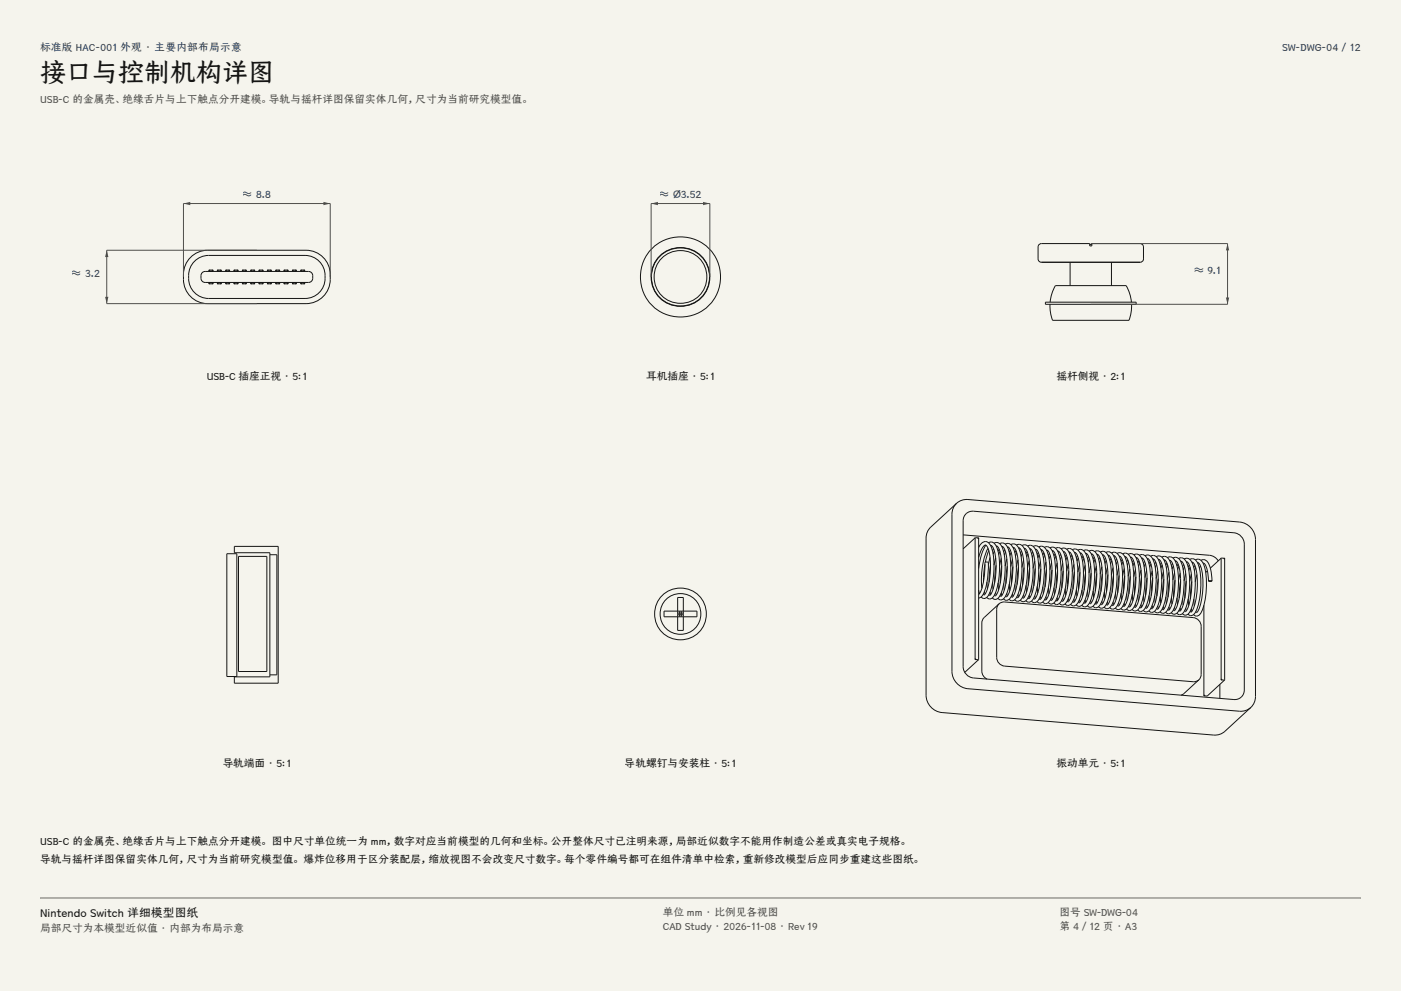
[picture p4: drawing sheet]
<svg xmlns="http://www.w3.org/2000/svg" width="420mm" height="297mm" viewBox="0 0 420 297" stroke-linecap="round" stroke-linejoin="round" font-family="sans-serif">
<g fill="#f5f4ed">
<path d="M0 0h420v297h-420z"/>
<path d="M12 12h396v275h-396z"/>
</g>
<g fill="none" stroke="#141413" stroke-width=".3">
<path d="M56.8 77.5a7.2 7.2 0 0 1 5.5-2.5h29.5a7.5 7.5 0 0 1 7.2 8.7 7.2 7.2 0 0 1-7.2 7.3h-29.5a7.5 7.5 0 0 1-7.3-8.8 7.2 7.2 0 0 1 1.8-4.7zM58.3 78.3a6 6 0 0 1 4.3-1.8h28.9a6.3 6.3 0 0 1 5.9 7.9 6 6 0 0 1-5.9 5h-28.9a6.3 6.3 0 0 1-6-7.8 6 6 0 0 1 1.7-3.3zM60.8 81.6l.7-.3h31a1.7 1.7 0 0 1 1.3 1.7 1.7 1.7 0 0 1-1.3 1.6h-31a1.73 1.73 0 0 1-1.4-1.2 1.73 1.73 0 0 1 .7-1.8zM62.7 81v.2M62.7 84.8v.2M62.8 84.7h1M62.8 85.1h1M62.8 80.9h1M62.8 81.3h1M63.8 81v.2M63.8 84.8v.2M65.2 81v.2"/>
<path d="M65.2 84.8v.2M65.3 84.7h1M65.3 85.1h1M65.3 80.9h1M65.3 81.3h1M66.3 81v.2M66.3 84.8v.2M67.7 81v.2M67.7 84.8v.2M67.8 84.7h1M67.8 85.1h1M67.8 80.9h1"/>
<path d="M67.8 81.3h1M68.8 81v.2M68.8 84.8v.2M70.2 81v.2M70.2 84.8v.2M70.3 84.7h1M70.3 85.1h1M70.3 80.9h1M70.3 81.3h1M71.3 81v.2M71.3 84.8v.2M72.7 81v.2"/>
<path d="M72.7 84.8v.2M72.8 84.7h1M72.8 85.1h1M72.8 80.9h1M72.8 81.3h1M73.8 81v.2M73.8 84.8v.2M75.2 81v.2M75.2 84.8v.2M75.3 84.7h1M75.3 85.1h1M75.3 80.9h1"/>
<path d="M75.3 81.3h1M76.3 81v.2M76.3 84.8v.2M77.7 81v.2M77.7 84.8v.2M77.8 84.7h1M77.8 85.1h1M77.8 80.9h1M77.8 81.3h1M78.8 81v.2M78.8 84.8v.2M80.2 81v.2"/>
<path d="M80.2 84.8v.2M80.3 84.7h1M80.3 85.1h1M80.3 80.9h1M80.3 81.3h1M81.3 81v.2M81.3 84.8v.2M82.7 81v.2M82.7 84.8v.2M82.8 84.7h1M82.8 85.1h1M82.8 80.9h1"/>
<path d="M82.8 81.3h1M83.8 81v.2M83.8 84.8v.2M85.2 81v.2M85.2 84.8v.2M85.3 84.7h1M85.3 85.1h1M85.3 80.9h1M85.3 81.3h1M86.3 81v.2M86.3 84.8v.2M87.7 81v.2"/>
<path d="M87.7 84.8v.2M87.8 84.7h1M87.8 85.1h1M87.8 80.9h1M87.8 81.3h1M88.8 81v.2M88.8 84.8v.2M90.2 81v.2M90.2 84.8v.2M90.3 84.7h1M90.3 85.1h1M90.3 80.9h1"/>
<path d="M90.3 81.3h1M91.3 81v.2M91.3 84.8v.2"/>
<circle cx="62.7" cy="85" r=".08"/>
<circle cx="62.7" cy="84.8" r=".08"/>
<circle cx="62.7" cy="81.2" r=".08"/>
<circle cx="62.7" cy="81" r=".08"/>
<circle cx="63.7" cy="85" r=".08"/>
<circle cx="63.7" cy="84.8" r=".08"/>
<circle cx="63.7" cy="81.2" r=".08"/>
<circle cx="63.7" cy="81" r=".08"/>
<circle cx="65.2" cy="84.8" r=".08"/>
<circle cx="65.2" cy="85" r=".08"/>
<circle cx="65.2" cy="81.2" r=".08"/>
<circle cx="65.2" cy="81" r=".08"/>
<circle cx="66.2" cy="84.8" r=".08"/>
<circle cx="66.2" cy="85" r=".08"/>
<circle cx="66.2" cy="81.2" r=".08"/>
<circle cx="66.2" cy="81" r=".08"/>
<circle cx="67.7" cy="85" r=".08"/>
<circle cx="67.7" cy="84.8" r=".08"/>
<circle cx="67.7" cy="81.2" r=".08"/>
<circle cx="67.7" cy="81" r=".08"/>
<circle cx="68.7" cy="85" r=".08"/>
<circle cx="68.7" cy="84.8" r=".08"/>
<circle cx="68.7" cy="81.2" r=".08"/>
<circle cx="68.7" cy="81" r=".08"/>
<circle cx="70.2" cy="85" r=".08"/>
<circle cx="70.2" cy="84.8" r=".08"/>
<circle cx="70.2" cy="81.2" r=".08"/>
<circle cx="70.2" cy="81" r=".08"/>
<circle cx="71.2" cy="84.8" r=".08"/>
<circle cx="71.2" cy="85" r=".08"/>
<circle cx="71.2" cy="81.2" r=".08"/>
<circle cx="71.2" cy="81" r=".08"/>
<circle cx="72.7" cy="85" r=".08"/>
<circle cx="72.7" cy="84.8" r=".08"/>
<circle cx="72.7" cy="81.2" r=".08"/>
<circle cx="72.7" cy="81" r=".08"/>
<circle cx="73.7" cy="84.8" r=".08"/>
<circle cx="73.7" cy="85" r=".08"/>
<circle cx="73.7" cy="81.2" r=".08"/>
<circle cx="73.7" cy="81" r=".08"/>
<circle cx="75.2" cy="85" r=".08"/>
<circle cx="75.2" cy="84.8" r=".08"/>
<circle cx="75.2" cy="81.2" r=".08"/>
<circle cx="75.2" cy="81" r=".08"/>
<circle cx="76.2" cy="84.8" r=".08"/>
<circle cx="76.2" cy="85" r=".08"/>
<circle cx="76.2" cy="81.2" r=".08"/>
<circle cx="76.2" cy="81" r=".08"/>
<circle cx="77.7" cy="84.8" r=".08"/>
<circle cx="77.7" cy="85" r=".08"/>
<circle cx="77.7" cy="81.2" r=".08"/>
<circle cx="77.7" cy="81" r=".08"/>
<circle cx="78.7" cy="84.8" r=".08"/>
<circle cx="78.7" cy="85" r=".08"/>
<circle cx="78.7" cy="81.2" r=".08"/>
<circle cx="78.7" cy="81" r=".08"/>
<circle cx="80.2" cy="84.8" r=".08"/>
<circle cx="80.2" cy="85" r=".08"/>
<circle cx="80.2" cy="81.2" r=".08"/>
<circle cx="80.2" cy="81" r=".08"/>
<circle cx="81.2" cy="85" r=".08"/>
<circle cx="81.2" cy="84.8" r=".08"/>
<circle cx="81.2" cy="81.2" r=".08"/>
<circle cx="81.2" cy="81" r=".08"/>
<circle cx="82.7" cy="85" r=".08"/>
<circle cx="82.7" cy="84.8" r=".08"/>
<circle cx="82.7" cy="81.2" r=".08"/>
<circle cx="82.7" cy="81" r=".08"/>
<circle cx="83.7" cy="84.8" r=".08"/>
<circle cx="83.7" cy="85" r=".08"/>
<circle cx="83.7" cy="81.2" r=".08"/>
<circle cx="83.7" cy="81" r=".08"/>
<circle cx="85.2" cy="84.8" r=".08"/>
<circle cx="85.2" cy="85" r=".08"/>
<circle cx="85.2" cy="81.2" r=".08"/>
<circle cx="85.2" cy="81" r=".08"/>
<circle cx="86.2" cy="84.8" r=".08"/>
<circle cx="86.2" cy="85" r=".08"/>
<circle cx="86.2" cy="81.2" r=".08"/>
<circle cx="86.2" cy="81" r=".08"/>
<circle cx="87.7" cy="85" r=".08"/>
<circle cx="87.7" cy="84.8" r=".08"/>
<circle cx="87.7" cy="81.2" r=".08"/>
<circle cx="87.7" cy="81" r=".08"/>
<circle cx="88.7" cy="85" r=".08"/>
<circle cx="88.7" cy="84.8" r=".08"/>
<circle cx="88.7" cy="81.2" r=".08"/>
<circle cx="88.7" cy="81" r=".08"/>
<circle cx="90.2" cy="85" r=".08"/>
<circle cx="90.2" cy="84.8" r=".08"/>
<circle cx="90.2" cy="81.2" r=".08"/>
<circle cx="90.2" cy="81" r=".08"/>
<circle cx="91.2" cy="84.8" r=".08"/>
<circle cx="91.2" cy="85" r=".08"/>
<circle cx="91.2" cy="81.2" r=".08"/>
<circle cx="91.2" cy="81" r=".08"/>
</g>
<path d="M55 83v-22h44v22" fill="none" stroke="#504e49" stroke-width=".3"/>
<g fill="#504e49">
<path d="M55 61l2-.5v1z"/>
<path d="M97 60.5l2 .5-2 .5z"/>
</g>
<path d="M77 75h-45v16h45" fill="none" stroke="#504e49" stroke-width=".3"/>
<g fill="#504e49">
<path d="M32 75l.5 2h-1z"/>
<path d="M31.5 89h1l-.5 2z"/>
</g>
<g fill="none" stroke="#141413" stroke-width=".3">
<circle cx="204" cy="83" r="12"/>
<circle cx="204" cy="83" r="8.8"/>
<circle cx="204" cy="83" r="8.7"/>
<circle cx="204" cy="83" r="7.9"/>
</g>
<path d="M195.2 83v-22h17.6v22" fill="none" stroke="#504e49" stroke-width=".3"/>
<g fill="#504e49">
<path d="M195.2 61l2-.5v1z"/>
<path d="M210.8 60.5l2 .5-2 .5z"/>
</g>
<g fill="none" stroke="#141413" stroke-width=".3">
<path d="M311.2 73.7v3.9a1 1 0 0 0 1 1M311.2 73.7h.1M312.2 78.6h29.6M312.2 78.6h8.6M312.2 73l-.6 .2-.4 .5M312.2 73h14.5v.7h.6v-.7h14.5M312.2 73h.1M320.8 78.6h12.4M320.8 78.6v7M326.7 73.3h.6M333.2 78.6h8.6M333.2 78.6v7"/>
<path d="M341.8 73h.1M341.8 73l.6 .2 .4 .5M342.8 73.7h.1M342.8 73.7v4l-.4 .7-.6 .2M313.4 90.6h27.2v.6h-27.2zM314.8 91.2l.2 2.8 .5 2h23l.5-2 .2-2.8M314.8 90.6l.4-2.2 1.2-2.8h21.2l1.2 2.8 .4 2.2"/>
</g>
<path d="M327 73h41v18.2h-41" fill="none" stroke="#504e49" stroke-width=".3"/>
<g fill="#504e49">
<path d="M368 73l.5 2h-1z"/>
<path d="M367.5 89.2h1l-.5 2z"/>
</g>
<g fill="none" stroke="#141413" stroke-width=".3">
<path d="M286.8 150.8l-8.2 7.6-.6 1-.3 1.2-.1 47.7a5.3 5.3 0 0 0 4.8 5.3l82.1 6.7 1.2-.2 1-.6 8.3-7.5M286.8 150.8l1.5-.9 1.9-.2 81.4 6.7a5.3 5.3 0 0 1 4.8 5.3v47l-.4 1.9-1 1.4M286.8 150.8l-1.1 1.5-.3 1.8v47.1a5.3 5.3 0 0 0 4.8 5.2l81.4 6.8 1.8-.3 1.6-.9M289.6 153.9l1.3-.6 .9-.1 78.1 6.5a3.5 3.5 0 0 1 3.1 3.4v43.7a2.83 2.83 0 0 1-3.1 2.9l-78.1-6.5a3.5 3.5 0 0 1-3.1-3.4v-43.7l.4-1.4zM68 166h3v36.8h-3zM70.3 163.8h13.1v41h-13.1v-1.9h10.6v-37.2h-10.6zM71.5 166.8h8.5v34.5h-8.5zM80.9 166.3h2.1v36h-2.1M203.2 179.1h1.7v9.8h-1.7zM288.7 160.3l73.9 6.1 1.5 .5 1.1 1.2M292.4 161.2l-.1 36.4M292.4 161.2h.9"/>
<path d="M292.4 161.2l-3.7 3.3M293.4 176.9l.2 1M293.4 164.1a2.1 2.1 0 0 1 2.8-1.6 7.8 7.8 0 0 1 1.8 5.9 19.1 19.1 0 0 1-2 10.4 1.14 1.14 0 0 1-1.9 .1M293.4 167.1a5.6 5.6 0 0 1 2-3.8 2.6 2.6 0 0 1 1.2 2.5 20.2 20.2 0 0 1-1.4 12.4l-.2 .1-.2-.3M293.4 178.2a6.6 6.6 0 0 0 1.5-4.3l.4-5.3 1-.1a19 19 0 0 1-1.9 10.2l-1 .5M293.4 161.3v36.4M295.1 177.3l.2 .7M295.3 169.1l-.5 5.3M295.6 163.4l-1.3 2.8-.9 4.2M295.9 174.5l.1 2M296.2 164.3a22.4 22.4 0 0 0-1.8 12M296.3 162.7a1.78 1.78 0 0 1 2.6 1.5 22.4 22.4 0 0 1-1 14.5 1.23 1.23 0 0 1-2.1 .3"/>
<path d="M296.4 165l-1 3.5M296.5 178.1l.2 .4M296.7 178.5h.1M296.8 177.5l.2 .7M296.8 167.1l-.5 2.1M296.9 169.3l-.4 5.2M297 163.5a1.21 1.21 0 0 1 1 1.3 21.3 21.3 0 0 1-1 13.4l-.3 .3M297.2 163.5l-.1 .2M297.6 174.6l.1 2M297.9 164.5l-.4 .6M298 162.8a1.77 1.77 0 0 1 2.6 1.5 22.3 22.3 0 0 1-1 14.5 1.21 1.21 0 0 1-2.1 .4M298.1 165.1l-.4 1"/>
<path d="M298.2 178.3l.2 .3M298.4 178.6h.1M298.5 177.6l.2 .7M298.5 167.2l-.5 2.2M298.6 169.4l-.4 5.2M298.6 163.6h.2a3 3 0 0 1 1.2 2.9 21.3 21.3 0 0 1-1.4 11.9l-.2 .2M298.9 163.7l-.1 .2M299.2 174.7l.2 2M299.5 164.6l-.3 .6M299.7 162.9a1.77 1.77 0 0 1 2.5 1.5 22.3 22.3 0 0 1-.9 14.5 1.21 1.21 0 0 1-2.1 .4M299.8 165.3l-.4 .9M299.8 178.4l.3 .3"/>
<path d="M300 178.7h.1M300.1 177.7l.2 .8M300.2 167.4l-.5 2.1M300.3 169.6l-.4 5.2M300.3 163.8a1.55 1.55 0 0 1 1.2 1.7 21.4 21.4 0 0 1-1.2 13l-.3 .2M300.6 163.8l-.2 .2M300.9 174.9l.2 2M301.2 164.7l-.3 .7M301.4 163.1a1.73 1.73 0 0 1 2.5 1.3 22.4 22.4 0 0 1-.9 14.6 1.23 1.23 0 0 1-1 .9 1.23 1.23 0 0 1-1.2-.4M301.4 165.4l-.3 1M301.5 178.6l.2 .3M301.7 178.9h.1"/>
<path d="M301.8 177.9l.2 .7M301.8 167.5l-.5 2.1M302 169.7l-.5 5.2M302 163.9h.2a6.4 6.4 0 0 1 1.4 4.6 18.9 18.9 0 0 1-1.8 10.3l-.1 .1M302.3 163.9l-.2 .3M302.6 175l.1 2M302.9 164.9l-.3 .6M303 163.2a1.84 1.84 0 0 1 2.6 1.6 21.9 21.9 0 0 1-1.1 14.6 1.18 1.18 0 0 1-2 .2M303.1 165.5l-.3 1M303.2 178.7l.2 .3M303.4 179h.1M303.5 178l.2 .7"/>
<path d="M303.5 167.6l-.5 2.2M303.6 169.8l-.4 5.3M303.7 164.1a.88 .88 0 0 1 .9 .9 20.9 20.9 0 0 1-.9 13.7l-.3 .3M303.9 164.1l-.1 .2M304.3 175.2l.1 2M304.6 165l-.4 .6M304.7 163.4a1.85 1.85 0 0 1 2.6 1.6 22.7 22.7 0 0 1-.9 14.3 1.25 1.25 0 0 1-2.2 .4M304.8 165.7l-.4 .9M304.9 178.8l.2 .3M305.1 179.2h.1M305.2 178.1l.2 .8M305.2 167.8l-.5 2.1"/>
<path d="M305.3 170l-.4 5.2M305.4 164.2a1.35 1.35 0 0 1 1 1.3 21.1 21.1 0 0 1-1.1 13.4l-.2 .3M305.6 164.2l-.1 .2M305.9 175.3l.2 2M306.2 165.2l-.3 .6M306.4 163.5a1.85 1.85 0 0 1 2.6 1.6 22.1 22.1 0 0 1-1 14.4 1.22 1.22 0 0 1-2.1 .4M306.5 165.8l-.4 1M306.5 179l.3 .3M306.8 179.3h.1M306.8 178.3l.2 .7M306.9 167.9l-.5 2.2M307 170.1l-.4 5.2"/>
<path d="M307 164.3a1.36 1.36 0 0 1 1.1 1.3 21.1 21.1 0 0 1-1.1 13.5l-.2 .2M307.3 164.4l-.2 .2M307.6 175.4l.2 2M307.9 165.3l-.3 .6M308.1 163.6a1.85 1.85 0 0 1 2.6 1.6 22.7 22.7 0 0 1-1 14.4 1.23 1.23 0 0 1-.9 .9 1.23 1.23 0 0 1-1.3-.5M308.2 166l-.4 .9M308.2 179.1l.2 .3M308.4 179.4h.1M308.5 178.4l.2 .8M308.5 168l-.5 2.2M308.7 170.3l-.5 5.2M308.7 164.5a1.3 1.3 0 0 1 1 1.2 21.1 21.1 0 0 1-1 13.5l-.3 .2"/>
<path d="M309 164.5l-.2 .2M309.3 175.6l.1 2M309.6 165.4l-.3 .7M309.7 163.8a1.87 1.87 0 0 1 2.7 1.7 22.7 22.7 0 0 1-1 14.2 1.23 1.23 0 0 1-1 .9 1.23 1.23 0 0 1-1.2-.4M309.8 166.1l-.3 1M309.9 179.3l.2 .3M310.1 179.6h.1M310.2 178.6l.2 .7M310.2 168.2l-.5 2.1M310.3 170.4l-.4 5.2M310.4 164.6a1.14 1.14 0 0 1 1 1.3 21.4 21.4 0 0 1-1.1 13.5l-.2 .2M310.6 164.6l-.1 .3"/>
<path d="M311 175.7l.1 2M311.3 165.6l-.4 .6M311.4 163.9a1.84 1.84 0 0 1 2.6 1.6 21.9 21.9 0 0 1-1.1 14.5 1.18 1.18 0 0 1-2 .3M311.5 166.2l-.4 1M311.6 179.4l.2 .3M311.8 179.7h.1M311.9 178.7l.2 .7M311.9 168.3l-.5 2.2M312 170.5l-.4 5.3M312.1 164.8a.87 .87 0 0 1 .8 .9 20.9 20.9 0 0 1-.8 13.7l-.3 .3M312.3 164.8l-.1 .2M312.6 175.8l.2 2"/>
<path d="M313 165.7l-.4 .6M313.1 164a1.72 1.72 0 0 1 2.5 1.4 22.2 22.2 0 0 1-.9 14.6 1.24 1.24 0 0 1-2.1 .4M313.2 166.4l-.4 .9M313.6 178.8l.1 .8M313.6 168.5l-.5 2.1M313.7 170.7l-.4 5.2M313.7 164.9a1.35 1.35 0 0 1 1.1 1.3 21.1 21.1 0 0 1-1.1 13.4l-.2 .2-.3-.3M314 164.9l-.2 .2M314.3 176l.2 2M314.6 165.9l-.3 .6M314.8 164.2a1.85 1.85 0 0 1 2.6 1.6 22.7 22.7 0 0 1-1 14.3 1.25 1.25 0 0 1-2.1 .5M314.9 166.5l-.4 1"/>
<path d="M314.9 179.7l.2 .3M315.1 180h.1M315.2 179l.2 .7M315.2 168.6l-.4 2.2M315.4 170.8l-.5 5.2M315.4 165a1.36 1.36 0 0 1 1 1.3 21.1 21.1 0 0 1-1 13.5l-.3 .2M315.7 165.1l-.2 .2M316 176.1l.1 2M316.3 166l-.3 .6M316.4 164.3a1.85 1.85 0 0 1 2.6 1.6 22.7 22.7 0 0 1-.9 14.4 1.23 1.23 0 0 1-.9 .9 1.23 1.23 0 0 1-1.3-.5M316.5 166.7l-.3 .9M316.6 179.8l.2 .3"/>
<path d="M316.9 179.1l.2 .8M316.9 168.7l-.5 2.2M317.1 170.9l-.5 5.3M317.1 165.2a1.3 1.3 0 0 1 1 1.2 21.1 21.1 0 0 1-1 13.5l-.3 .2M317.3 165.2l-.1 .2M317.7 176.3l.1 2M318 166.1l-.4 .7M318.1 164.5a1.87 1.87 0 0 1 2.6 1.7 22.7 22.7 0 0 1-.9 14.2 1.24 1.24 0 0 1-2.2 .4M318.2 166.8l-.4 1M318.3 179.9l.2 .4M318.6 179.3l.2 .7M318.6 168.9l-.5 2.1"/>
<path d="M318.7 171.1l-.4 5.2M318.8 165.3a1.14 1.14 0 0 1 1 1.3 21.4 21.4 0 0 1-1.1 13.5l-.2 .2M319 165.3l-.1 .2M319.3 176.4l.2 2M319.7 166.3l-.4 .6M319.8 164.6a1.84 1.84 0 0 1 2.6 1.6 21.9 21.9 0 0 1-1.1 14.5 1.18 1.18 0 0 1-2 .3M319.9 166.9l-.4 1M320.3 179.4l.2 .7M320.3 169l-.5 2.2M320.4 171.2l-.4 5.3M320.4 165.5a.87 .87 0 0 1 .9 .9 20.9 20.9 0 0 1-.8 13.7l-.3 .3M320.7 165.5l-.1 .2"/>
<path d="M321 176.5l.2 2M321.3 166.4l-.3 .6M321.5 164.7a1.85 1.85 0 0 1 2.6 1.7 22.7 22.7 0 0 1-1 14.3 1.25 1.25 0 0 1-2.1 .4M321.6 167.1l-.4 .9M321.9 179.5l.2 .8M322 169.2l-.5 2.1M322.1 171.4l-.5 5.2M322.1 165.6a1.35 1.35 0 0 1 1 1.3 21.1 21.1 0 0 1-1 13.4l-.3 .2M322.4 165.6l-.2 .2M322.7 176.7l.1 2M323 166.5l-.3 .7M323.1 164.9a1.84 1.84 0 0 1 2.6 1.6 22.1 22.1 0 0 1-1 14.4 1.22 1.22 0 0 1-2.1 .4"/>
<path d="M323.2 167.2l-.3 1M323.6 179.7l.2 .7M323.6 169.3l-.5 2.1M323.8 171.5l-.5 5.2M323.8 165.7a1.36 1.36 0 0 1 1 1.3 21.1 21.1 0 0 1-1 13.5l-.3 .2M324.1 165.8l-.2 .2M324.4 176.8l.1 2M324.7 166.7l-.3 .6M324.8 165a1.72 1.72 0 0 1 2.5 1.4 22.2 22.2 0 0 1-.9 14.6 1.22 1.22 0 0 1-2.1 .4M324.9 167.4l-.3 .9M325.3 179.8l.2 .7M325.3 169.4l-.5 2.2"/>
<path d="M325.4 171.6l-.4 5.3M325.5 165.9a1.3 1.3 0 0 1 1 1.2 21.1 21.1 0 0 1-1 13.5l-.3 .2M325.7 165.9l-.1 .2M326.1 177l.1 2M326.4 166.8l-.4 .6M326.5 165.2a1.87 1.87 0 0 1 2.6 1.6 22.7 22.7 0 0 1-1 14.3 1.23 1.23 0 0 1-.9 .9 1.23 1.23 0 0 1-1.2-.5M326.6 167.5l-.4 .9M327 180l.2 .7M327 169.6l-.5 2.1M327.1 171.8l-.4 5.2M327.1 166a1.14 1.14 0 0 1 1.1 1.3 21.4 21.4 0 0 1-1.1 13.5l-.2 .2M327.4 166l-.1 .2"/>
<path d="M327.7 177.1l.2 2M328 167l-.3 .6M328.2 165.3a1.84 1.84 0 0 1 2.6 1.6 21.9 21.9 0 0 1-1.1 14.5 1.18 1.18 0 0 1-2 .3M328.3 167.6l-.4 1M328.7 169.7l-.5 2.2M328.8 171.9l-.4 5.2M328.8 166.1a.87 .87 0 0 1 .9 1 20.9 20.9 0 0 1-.9 13.7l-.3 .3M329.1 166.2l-.2 .2M329.4 177.2l.2 2M329.7 167.1l-.3 .6M329.9 165.4a1.85 1.85 0 0 1 2.5 1.6 22.7 22.7 0 0 1-.9 14.4 1.25 1.25 0 0 1-2.2 .4M329.9 167.8l-.3 .9"/>
<path d="M330.3 169.8l-.5 2.2M330.5 172.1l-.5 5.2M330.5 166.3a1.35 1.35 0 0 1 1 1.3 21.1 21.1 0 0 1-1 13.4l-.3 .2M330.8 166.3l-.2 .2M331.1 177.4l.1 2M331.4 167.2l-.3 .7M331.5 165.6a1.72 1.72 0 0 1 2.5 1.4 22.2 22.2 0 0 1-.9 14.6 1.24 1.24 0 0 1-2.1 .4M331.6 167.9l-.3 1M332 170l-.5 2.1M332.1 172.2l-.4 5.2M332.2 166.4a1.36 1.36 0 0 1 1 1.3 21.1 21.1 0 0 1-1.1 13.5l-.2 .2-.2-.3M332.4 166.4l-.1 .3"/>
<path d="M332.8 177.5l.1 2M333.1 167.4l-.4 .6M333.2 165.7a1.84 1.84 0 0 1 2.6 1.6 22.7 22.7 0 0 1-.9 14.4 1.23 1.23 0 0 1-1 .8 1.23 1.23 0 0 1-1.2-.4M333.3 168l-.4 1M333.7 170.1l-.5 2.2M333.8 172.3l-.4 5.3M333.8 166.6a1.3 1.3 0 0 1 1.1 1.2 21.1 21.1 0 0 1-1.1 13.5l-.2 .2M334.1 166.6l-.1 .2M334.4 177.7l.2 2M334.7 167.5l-.3 .6M334.9 165.9a1.87 1.87 0 0 1 2.6 1.6 22.7 22.7 0 0 1-1 14.3 1.23 1.23 0 0 1-.9 .9 1.23 1.23 0 0 1-1.2-.5M335 168.2l-.4 .9"/>
<path d="M335.4 170.3l-.5 2.1M335.5 172.5l-.4 5.2M335.5 166.7a1.14 1.14 0 0 1 1 1.3 21.4 21.4 0 0 1-1 13.4l-.2 .3M335.8 166.7l-.2 .2M336.1 177.8l.2 2M336.4 167.7l-.3 .6M336.6 166a1.84 1.84 0 0 1 2.5 1.6 21.9 21.9 0 0 1-1 14.5 1.18 1.18 0 0 1-2.1 .3M336.6 168.3l-.3 1M337 170.4l-.5 2.2M337.2 172.6l-.5 5.2M337.2 166.8a.87 .87 0 0 1 .9 .9 20.9 20.9 0 0 1-.9 13.8l-.3 .3M337.5 166.9l-.2 .2"/>
<path d="M337.8 177.9l.1 2M338.1 167.8l-.3 .6M338.2 166.1a1.84 1.84 0 0 1 2.6 1.6 22.7 22.7 0 0 1-.9 14.4 1.25 1.25 0 0 1-2.2 .4M338.3 168.5l-.3 .9M338.7 170.5l-.5 2.2M338.8 172.8l-.4 5.2M338.9 167a1.35 1.35 0 0 1 1 1.3 21.1 21.1 0 0 1-1 13.4l-.3 .2M339.1 167l-.1 .2M339.5 178.1l.1 2M339.8 167.9l-.4 .7M339.9 166.3a1.84 1.84 0 0 1 2.6 1.6 22.7 22.7 0 0 1-.9 14.3 1.25 1.25 0 0 1-2.2 .5M340 168.6l-.4 1"/>
<path d="M340.4 170.7l-.5 2.1M340.5 172.9l-.4 5.2M340.6 167.1a1.36 1.36 0 0 1 1 1.3 21.1 21.1 0 0 1-1.1 13.5l-.2 .2M340.8 167.1l-.1 .3M341.1 178.2l.2 2M341.4 168.1l-.3 .6M341.6 166.4a1.84 1.84 0 0 1 2.6 1.6 22.7 22.7 0 0 1-1 14.3 1.24 1.24 0 0 1-.9 .9 1.24 1.24 0 0 1-1.2-.4M341.7 168.7l-.4 1M342.1 170.8l-.5 2.2M342.2 173l-.4 5.3M342.2 167.3a1.3 1.3 0 0 1 1 1.2 21.1 21.1 0 0 1-1 13.5l-.2 .2M342.5 167.3l-.2 .2"/>
<path d="M342.8 178.3l.2 2M343.1 168.2l-.3 .6M343.3 166.5a1.87 1.87 0 0 1 2.6 1.7 22.7 22.7 0 0 1-1 14.3 1.23 1.23 0 0 1-.9 .9 1.23 1.23 0 0 1-1.3-.5M343.4 168.9l-.4 .9M343.7 171l-.5 2.1M343.9 173.2l-.5 5.2M343.9 167.4a1.14 1.14 0 0 1 1 1.3 21.4 21.4 0 0 1-1 13.4l-.3 .2M344.2 167.4l-.2 .2M344.5 178.5l.1 2M344.8 168.4l-.3 .6M344.9 166.7a1.84 1.84 0 0 1 2.6 1.6 21.9 21.9 0 0 1-1 14.5 1.18 1.18 0 0 1-2.1 .3M345 169l-.3 1"/>
<path d="M345.4 171.1l-.5 2.2M345.5 173.3l-.4 5.2M345.6 167.5a.87 .87 0 0 1 .9 .9 20.9 20.9 0 0 1-.9 13.8l-.3 .3-.2-.3M345.8 167.6l-.1 .2M346.2 178.6l.1 2M346.5 168.5l-.4 .6M346.6 166.8a1.84 1.84 0 0 1 2.6 1.6 22.7 22.7 0 0 1-.9 14.4 1.25 1.25 0 0 1-2.2 .4M346.7 169.2l-.4 .9M347.1 171.2l-.5 2.2M347.2 173.4l-.4 5.3M347.3 167.7a1.35 1.35 0 0 1 1 1.3 21.1 21.1 0 0 1-1.1 13.4l-.2 .2M347.5 167.7l-.1 .2"/>
<path d="M347.8 178.8l.2 2M348.2 168.6l-.4 .7M348.3 167a1.84 1.84 0 0 1 2.6 1.6 22.7 22.7 0 0 1-1 14.3 1.25 1.25 0 0 1-2.1 .4M348.4 169.3l-.4 1M348.8 171.4l-.5 2.1M348.9 173.6l-.4 5.2M348.9 167.8a1.36 1.36 0 0 1 1.1 1.3 21.1 21.1 0 0 1-1.1 13.5l-.2 .2M349.2 167.8l-.2 .2M349.5 178.9l.2 2M349.8 168.8l-.3 .6M350 167.1a1.84 1.84 0 0 1 2.6 1.6 22.7 22.7 0 0 1-1 14.3 1.24 1.24 0 0 1-.9 .9 1.24 1.24 0 0 1-1.2-.4M350.1 169.4l-.4 1"/>
<path d="M350.4 171.5l-.4 2.2M350.6 173.7l-.5 5.3M350.6 168a1.3 1.3 0 0 1 1 1.2 21.1 21.1 0 0 1-1 13.5l-.3 .2-.2-.3M350.9 168l-.2 .2M351.2 179l.1 2M351.5 168.9l-.3 .6M351.6 167.2a1.87 1.87 0 0 1 2.7 1.7 22.7 22.7 0 0 1-1 14.3 1.23 1.23 0 0 1-1 .9 1.23 1.23 0 0 1-1.2-.5M351.7 169.6l-.3 .9M352.1 171.7l-.5 2.1M352.3 173.9l-.5 5.2M352.3 168.1a1.14 1.14 0 0 1 1 1.3 21.4 21.4 0 0 1-1 13.4l-.3 .2M352.5 168.1l-.1 .2"/>
<path d="M352.9 179.2l.1 2M353.2 169l-.4 .7M353.3 167.4a1.84 1.84 0 0 1 2.6 1.6 21.9 21.9 0 0 1-1.1 14.5 1.18 1.18 0 0 1-2 .3M353.4 169.7l-.4 1M353.8 171.8l-.5 2.1M353.9 174l-.4 5.2M354 168.2a.87 .87 0 0 1 .8 .9 20.9 20.9 0 0 1-.8 13.8l-.3 .3M354.2 168.3l-.1 .2M354.5 179.3l.2 2M354.9 169.2l-.4 .6M355 167.5a1.84 1.84 0 0 1 2.6 1.6 22.7 22.7 0 0 1-1 14.4 1.25 1.25 0 0 1-2.1 .4M355.1 169.9l-.4 .9"/>
<path d="M355.5 171.9l-.5 2.2M355.6 174.1l-.4 5.3M355.6 168.4a1.35 1.35 0 0 1 1.1 1.3 21.1 21.1 0 0 1-1.1 13.4l-.2 .2M355.9 168.4l-.1 .2M356.2 179.5l.2 2M356.5 169.3l-.3 .6M356.7 167.7a1.84 1.84 0 0 1 2.6 1.6 22.7 22.7 0 0 1-1 14.3 1.25 1.25 0 0 1-2.1 .4M356.8 170l-.4 .9M357.2 172.1l-.5 2.1M357.3 174.3l-.5 5.2M357.3 168.5a1.36 1.36 0 0 1 1 1.3 21.1 21.1 0 0 1-1 13.5l-.3 .2M357.6 168.5l-.2 .2"/>
<path d="M357.9 179.6l.1 2M358.2 169.5l-.3 .6M358.3 167.8a1.84 1.84 0 0 1 2.6 1.6 22.7 22.7 0 0 1-.9 14.3 1.24 1.24 0 0 1-.9 .9 1.24 1.24 0 0 1-1.3-.4M358.4 170.1l-.3 1M358.8 172.2l-.5 2.2M359 168.6a1.3 1.3 0 0 1 1 1.3 21.1 21.1 0 0 1-1 13.5l-.3 .2M359.3 168.7l-.2 .2M359.9 169.6l-.3 .6M360 167.9a1.87 1.87 0 0 1 2.6 1.7l.5 2.1 .2 2.4M360.7 168.8a1.14 1.14 0 0 1 1 1.3l.6 4M362 171.1l-.5 .4M363.3 174.1h-1"/>
<path d="M366.1 167.3v36.4M366.1 167.3h.9M366.1 167.3l-3.3 3M367.1 167.4v36.4M199.1 183.2h9.8v1.7h-9.8zM203.2 183.8h1.7M203.2 184.3h1.7M203.8 183.2v1.7M204.3 183.2v1.7M292.4 197.7h1M293.4 197.7l-4.2 3.8M299.5 181l-4.5 4.1-.6 1.2-.1 14.8 .5 1.4 1.1 1"/>
<path d="M299.5 181l.6-.4 1.1-.2 56.5 4.7a2.65 2.65 0 0 1 2.4 2.6v14.4l-.3 1.1-.4 .6M299.5 181l-.6 .9-.1 .7v14.4a2.65 2.65 0 0 0 2.4 2.6l56.5 4.7h.7l1-.5M316.8 180.1h.1M318.5 180.3h.1M319.9 180.1l.3 .3M320.2 180.4h.1M321.6 180.2l.3 .3M321.8 180.5h.1M323.3 180.4l.2 .3M323.5 180.7h.1M325 180.5l.2 .3M325.2 180.8h.1"/>
<path d="M326.7 180.6l.2 .4M328.3 180.8l.3 .3M328.5 181.1h.1M328.6 180.1l.2 .7M330 180.9l.2 .3M330.2 181.2h.1M330.3 180.2l.2 .8M332 180.4l.2 .7M333.4 181.2l.2 .3M333.6 181.5h.1M333.7 180.5l.2 .7M335 181.3l.3 .3"/>
<path d="M335.3 181.7h.1M335.3 180.6l.2 .8M336.7 181.5l.2 .3M336.9 181.8h.1M337 180.8l.2 .7M338.4 181.6l.2 .3M338.6 181.9h.1M338.7 180.9l.2 .8M340.1 181.8l.2 .3M340.3 182.1h.1M340.4 181.1l.2 .7M341.7 181.9l.3 .3"/>
<path d="M342 182.2h.1M342 181.2l.2 .7M343.4 182l.2 .3M343.6 182.3h.1M343.7 181.3l.2 .8M345.4 181.5l.2 .7M346.8 182.3l.2 .3M347 182.6h.1M347.1 181.6l.2 .8M348.4 182.4l.3 .4M348.7 182.8h.1M348.8 181.8l.1 .7"/>
<path d="M350.4 181.9l.2 .7M351.8 182.7l.2 .3M352 183h.1M352.1 182l.2 .8M353.5 182.9l.2 .3M353.7 183.2h.1M353.8 182.2l.2 .7M355.1 183l.3 .3M355.4 183.3h.1M355.5 182.3l.2 .7M356.8 183.1l.3 .4M357 183.5h.1"/>
<path d="M357.1 182.5l.2 .7M358.5 183.3l.2 .3M358.7 183.6h.1M360.9 181.4v27M359.4 203.8l-4.5 4.1-.8 .4M365.7 205.1v4.2M366.2 203.8h.9M367.1 203.8l-5.2 4.8-.9-.1"/>
<circle cx="293.3" cy="161.3" r=".1"/>
<circle cx="367" cy="167.4" r=".1"/>
<circle cx="204" cy="184" r="7.8"/>
<circle cx="204" cy="184" r="6.1"/>
<circle cx="292.4" cy="197.6" r=".1"/>
<circle cx="361" cy="208.4" r=".1"/>
<circle cx="366.2" cy="203.7" r=".1"/>
</g>
<path d="M12 269.3h396zM12 269h396v.3h-396z" fill-rule="evenodd" fill="#504e49"/>
<text font-size="7.8" fill="#141413" x="12" y="24.7">接口与控制机构详图</text>
<text font-size="3.5" fill="#141413" x="12" y="274.9">Nintendo Switch 详细模型图纸</text>
<g font-size="3.2" fill="#1b365d">
<text x="12" y="15.3">标准版 HAC-001 外观 · 主要内部布局示意</text>
<text x="384.4" y="15.3">SW-DWG-04 / 12</text>
<text x="72.8" y="59.4">≈ 8.8</text>
<text x="197.8" y="59.4">≈ Ø3.52</text>
<text x="21.6" y="83">≈ 3.2</text>
<text x="358" y="82.1">≈ 9.1</text>
</g>
<g font-size="3.2" fill="#504e49">
<text x="12" y="30.9">USB-C 的金属壳、绝缘舌片与上下触点分开建模。导轨与摇杆详图保留实体几何，尺寸为当前研究模型值。</text>
<text x="198.7" y="274.5">单位 mm · 比例见各视图</text>
<text x="317.6" y="274.5">图号 SW-DWG-04</text>
<text x="12" y="279.3">局部尺寸为本模型近似值 · 内部为布局示意</text>
<text x="198.7" y="278.8">CAD Study · 2026-11-08 · Rev 19</text>
<text x="317.6" y="278.8">第 4 / 12 页 · A3</text>
</g>
<g font-size="3.2" fill="#141413">
<text x="61.9" y="114">USB-C 插座正视 · 5:1</text>
<text x="193.7" y="114">耳机插座 · 5:1</text>
<text x="316.7" y="114">摇杆侧视 · 2:1</text>
<text x="66.7" y="230">导轨端面 · 5:1</text>
<text x="187.3" y="230">导轨螺钉与安装柱 · 5:1</text>
<text x="316.7" y="230">振动单元 · 5:1</text>
<text x="12" y="253.3">USB-C 的金属壳、绝缘舌片与上下触点分开建模。 图中尺寸单位统一为 mm，数字对应当前模型的几何和坐标。公开整体尺寸已注明来源，局部近似数字不能用作制造公差或真实电子规格。</text>
<text x="12" y="258.6">导轨与摇杆详图保留实体几何，尺寸为当前研究模型值。 爆炸位移用于区分装配层，缩放视图不会改变尺寸数字。每个零件编号都可在组件清单中检索，重新修改模型后应同步重建这些图纸。</text>
</g>
</svg>
